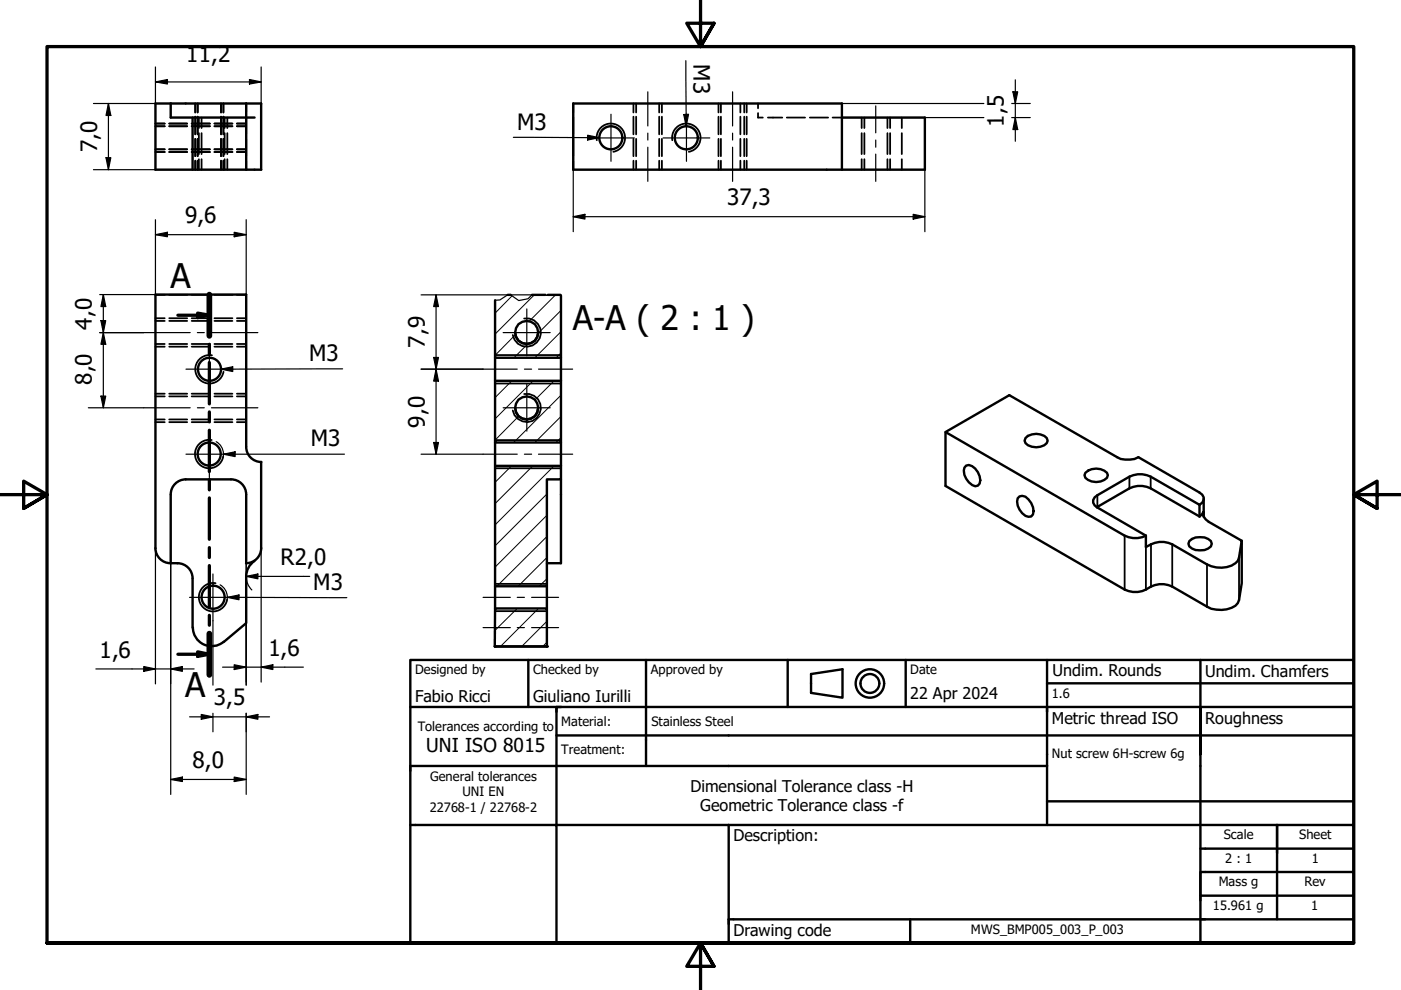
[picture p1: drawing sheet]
<svg xmlns="http://www.w3.org/2000/svg" width="297mm" height="210mm" viewBox="0 0 297 210" stroke-linecap="round" stroke-linejoin="round" font-family="sans-serif">
<!-- layer: Hatch (ISO) -->
<g fill="none" stroke="#000" stroke-width=".21">
<path d="M108.6 62.7l-3.6 3.7M109.3 71l-4.3 4.3M111.9 72.9l-2.9 3M113.3 62.5l-8.3 8.3M117.8 62.5l-5.6 5.6M118.9 74.8l-1 1.1M118.9 70.3l-5.5 5.6M118.9 65.8l-4.9 4.9M108.5 98.8l-3.5 3.5M108.5 80.7l-3.5 3.6M110 88.2l-5 5.1M113 98.8l-8 8"/>
<path d="M113 80.7l-8 8.1M117.5 80.7l-4.1 4.1M117.5 98.8l-12.5 12.5M118.9 92.8l-1 1M118.9 88.3l-5.5 5.5M118.9 83.8l-10 10M116 118.2l-6.1 6.1M116 113.8l-10.7 10.5M116 109.3l-11 10.9M116 104.7l-11 11M105.2 129l-.2 .3M109.7 129l-4.8 4.7"/>
<path d="M114.2 129l-8.1 8.1M116 122.7l-1.7 1.6M116 136.2l-.9 .9M116 131.7l-5.4 5.4"/>
</g>
<!-- layer: Hidden (ISO) -->
<g fill="none" stroke="#000" stroke-width=".38">
<path d="M33 26.8h1.9M33 31.7h1.9M33 26.2h1.9M33 32.2h1.9M35.9 26.8h3.8M35.9 31.7h3.8M35.9 26.2h3.8M35.9 32.2h3.8M40.6 26.8h3.9M40.6 31.7h3.9M40.6 26.2h3.9M40.6 32.2h3.9"/>
<path d="M41.4 21.9v1.9M41.4 24.7v3.8M41.4 29.4v3.7M41.4 34.1v1.9M41.9 21.9v1.9M41.9 24.7v3.8M41.9 29.4v3.7M41.9 34.1v1.9M42.2 24.9v2.2M42.2 28.2v4.5M42.2 33.8v2.2M42.7 24.9v2.2"/>
<path d="M42.7 28.2v4.5M42.7 33.8v2.2M45.5 26.8h3.8M45.5 31.7h3.8M45.5 26.2h3.8M45.5 32.2h3.8M46.9 21.9v1.9M46.9 24.7v3.8M46.9 29.4v3.7M46.9 34.1v1.9M47.4 21.9v1.9M47.4 24.7v3.8"/>
<path d="M47.4 29.4v3.7M47.4 34.1v1.9M47.6 24.9v2.2M47.6 28.2v4.5M47.6 33.8v2.2M48.2 24.9v2.2M48.2 28.2v4.5M48.2 33.8v2.2M50.2 26.8h2M50.2 31.7h2M50.2 26.2h2M50.2 32.2h2"/>
<path d="M52.2 21.9v1.9M52.2 24.7v3.8M52.2 29.4v3.7M52.2 34.1v1.9M121.5 21.9v1.9M121.5 24.7v3.8M121.5 29.4v3.7M121.5 34.1v1.9M134.3 21.9v1.9M134.3 24.7v3.8M134.3 29.4v3.7M134.3 34.1v1.9"/>
<path d="M134.9 21.9v1.9M134.9 24.7v3.8M134.9 29.4v3.7M134.9 34.1v1.9M139.8 21.9v1.9M139.8 24.7v3.8M139.8 29.4v3.7M139.8 34.1v1.9M140.3 21.9v1.9M140.3 24.7v3.8M140.3 29.4v3.7M140.3 34.1v1.9"/>
<path d="M152.3 21.9v1.9M152.3 24.7v3.8M152.3 29.4v3.7M152.3 34.1v1.9M152.8 21.9v1.9M152.8 24.7v3.8M152.8 29.4v3.7M152.8 34.1v1.9M157 21.9v1.9M157 24.7v3.8M157 29.4v3.7M157 34.1v1.9"/>
<path d="M157.8 21.9v1.9M157.8 24.7v3.8M157.8 29.4v3.7M157.8 34.1v1.9M158.3 21.9v1.9M158.3 24.7v3.8M158.3 29.4v3.7M158.3 34.1v1.9M160.7 24v.9h1M160.7 21.9v1.1M162.8 24.9h3.1M166.8 24.9h3.9"/>
<path d="M171.7 24.9h3.9M176.5 24.9h2M182.7 24.9v2.2M182.7 28.2v4.5M182.7 33.8v2.2M183.3 24.9v2.2M183.3 28.2v4.5M183.3 33.8v2.2M188.2 24.9v2.2M188.2 28.2v4.5M188.2 33.8v2.2M188.7 24.9v2.2"/>
<path d="M188.7 28.2v4.5M188.7 33.8v2.2M191.2 24.9v2.2M191.2 28.2v4.5M191.2 33.8v2.2M33 62.5h1.9M33 68h1.9M33 72.9h1.9M33 67.5h1.9M33 73.5h1.9M35.9 62.5h3.8M35.9 68h3.8"/>
<path d="M35.9 72.9h3.8M35.9 67.5h3.8M35.9 73.5h3.8M40.6 62.5h3.9M40.6 68h3.9M40.6 72.9h3.9M40.6 67.5h3.9M40.6 73.5h3.9M45.5 62.5h3.8M45.5 68h3.8M45.5 72.9h3.8M45.5 67.5h3.8"/>
<path d="M45.5 73.5h3.8M50.2 62.5h2M50.2 68h2M50.2 72.9h2M50.2 67.5h2M50.2 73.5h2M33 84h1.9M33 88.9h1.9M33 83.5h1.9M33 89.5h1.9M35.9 84h3.8M35.9 88.9h3.8"/>
<path d="M35.9 83.5h3.8M35.9 89.5h3.8M40.6 84h3.9M40.6 88.9h3.9M40.6 83.5h3.9M40.6 89.5h3.9M45.5 84h3.8M45.5 88.9h3.8M45.5 83.5h3.8M45.5 89.5h3.8M50.2 84h2M50.2 88.9h2"/>
<path d="M50.2 83.5h2M50.2 89.5h2"/>
</g>
<!-- layer: Visible (ISO) -->
<g fill="none" stroke="#000" stroke-width=".51">
<path d="M36.2 21.9v3h17.8M40.8 24.9v11.1M52.2 21.9h-19.2v14.1h19.2M52.2 21.9h3.2v14.1h-3.2M52.2 21.9v14.1M178.5 24.9h17.6v11.1h-74.6v-14.1h57v14.1M105 75.9v4.8M107.6 62.5h.7M109.2 70.5a2.44 2.44 0 0 0 2.5 2.4 2.44 2.44 0 0 0 2.4-2.4M112.8 62.5h2.8M116.1 62.5h2.7M118.9 62.6v13.3h-13.9v-12.2"/>
<path d="M118.9 75.9v4.8M105 80.7h13.9v13.1h-13.9zM105 98.8h13.9v2.8h-2.9v22.7h-11zM105 93.8v5M109.2 86.5a2.44 2.44 0 0 0 2.5 2.4 2.44 2.44 0 0 0 2.4-2.4M118.9 93.8v5M200.5 91.6l37.9 22a5.1 5.1 0 0 0 4.6 0M204.9 98.7a2.18 2.18 0 0 1 2.4 1.4 2.2 2.2 0 0 1 0 2.9 2.22 2.22 0 0 1-2.4-1.5 2.1 2.1 0 0 1 0-2.8zM217.4 92.9a3.3 3.3 0 0 1 4.5 0l.2 .5a2.21 2.21 0 0 1-2.4 1.4 2.23 2.23 0 0 1-2.5-1.4zM33 116.2a3.2 3.2 0 0 0 3.2 3.2M33 116.2v-53.7h19.2v32.2a3.2 3.2 0 0 0 3.2 3.3v18.2M36.2 104.9v14.5a4.3 4.3 0 0 1 3.7 1 3.2 3.2 0 0 1 .9 2.2"/>
<path d="M36.2 104.8a3.2 3.2 0 0 1 3.2-3.2h9.6a3.2 3.2 0 0 1 3.2 3.2M52.2 104.9v14.5M54 118.9l-1.2 1.2-.6 1.6v10.4l-4.8 4M55.4 116.2a3.2 3.2 0 0 1-3.2 3.2M118.9 101.6v17.8h-2.9M216.2 105.3l.5-.2a3.4 3.4 0 0 1 2.3 4l-.4 .4a2.22 2.22 0 0 1-2.4-1.5 2.1 2.1 0 0 1 0-2.7zM230.1 100.2a3.4 3.4 0 0 1 4.6 0l.2 .5a2.3 2.3 0 0 1-2.5 1.5 2.3 2.3 0 0 1-2.5-1.5zM232.5 107.5l7-4a5.1 5.1 0 0 1 4.5 0l10.3 6M252.2 114.7a3.6 3.6 0 0 1 4.5 0l.2 .6a2.18 2.18 0 0 1-2.5 1.4 2.18 2.18 0 0 1-2.4-1.4zM254.3 107l-10.3-5.9a5.1 5.1 0 0 0-4.5 0l-6.8 3.9a1.38 1.38 0 0 0-1 1.3 1.38 1.38 0 0 0 1 1.3l10.3 6M254.3 109.5l.8-.9a1.93 1.93 0 0 0 1.2 2.1l7 4-.6 3.5a2.99 2.99 0 0 1-2.6 2 6.3 6.3 0 0 1-4.2-.5l-7.4-4.3a5.4 5.4 0 0 0-5.5 .6v-2.4M254.3 107a1.38 1.38 0 0 0 .9-1.3 1.38 1.38 0 0 0-.9-1.3l-12.9-7.5a5.1 5.1 0 0 1-4.5 0l-22.9-13.1-13.5 7.8v11.4l37.9 22a5.2 5.2 0 0 0 5.6-.6 5.1 5.1 0 0 1 4.5 0l7.4 4.2a6.1 6.1 0 0 0 6-.2l.5-.5 .3-.7 .6-3.5v-9"/>
<path d="M254.3 107v2.5M255.2 105.8v3.8M40.8 122.7v10.4M40.9 133a4 4 0 0 0 2.3 3.6 4 4 0 0 0 4.2-.5M104.9 137.1h11.1M105 129h11v8.1h-11.1zM105 124.3v4.7M116 124.3v4.7"/>
<circle cx="129.5" cy="29.2" r="2.44"/>
<circle cx="145.5" cy="29.2" r="2.44"/>
<circle cx="44.4" cy="78.3" r="2.44"/>
<circle cx="111.7" cy="70.5" r="2.45"/>
<circle cx="44.4" cy="96.3" r="2.44"/>
<circle cx="111.7" cy="86.5" r="2.45"/>
<circle cx="45.2" cy="126.6" r="2.44"/>
</g>
<!-- layer: Visible Narrow (ISO) -->
<g fill="none" stroke="#000" stroke-width=".38">
<path d="M126.5 29.7a3 3 0 0 1 2.5-3.5 3 3 0 0 1 3.5 2.5 3 3 0 0 1-2.5 3.5M142.5 29.7a3 3 0 0 1 2.5-3.5 3 3 0 0 1 3.5 2.5 3 3 0 0 1-2.5 3.5M44.9 75.3a3 3 0 0 0-3.5 2.5 3 3 0 0 0 2.5 3.5 3 3 0 0 0 3.5-2.5M105 75.3h13.9M111.1 67.5a3 3 0 0 1 3.5 2.5 3 3 0 0 1-2.4 3.5 3 3 0 0 1-3.5-2.5M44.9 93.3a3 3 0 0 0-3.5 2.4 3 3 0 0 0 2.4 3.5 3 3 0 0 0 3.5-2.4M105 99.3h13.9M105 93.3h13.9M105 81.3h13.9M111.1 83.5a2.99 2.99 0 0 1 3.5 2.4 2.99 2.99 0 0 1-2.4 3.5 2.99 2.99 0 0 1-3.5-2.4M232.7 105v2.5M238.4 113.6v11.4"/>
<path d="M239.5 101.1v2.4M243 116v9M244 101.1v2.4M244 115.4v9M248.5 115.4v9M255.1 108.6v.8M255.9 119.7v8.9M262.7 118.2v9M45.7 123.7a3 3 0 0 0-3.5 2.4 3 3 0 0 0 2.5 3.5 3 3 0 0 0 3.5-2.5M104.9 129.6h11.1M105 123.8h11"/>
</g>
<!-- layer: Break Line (ISO) -->
<path d="M107.6 62.5l-1.6 1.1-1 .1M108.3 62.5l1.7 1.2 2-.4 .8-.8M115.6 62.5l.3 .1 .2-.1M118.8 62.5l.1 .1" fill="none" stroke="#000" stroke-width=".25"/>
<!-- layer: Visible (ISO) -->
<g fill="#000">
<circle cx="104.9" cy="137.1" r=".25"/>
<circle cx="116" cy="137.1" r=".25"/>
</g>
<!-- layer: Section Line (ISO) -->
<g fill="none" stroke="#000" stroke-width=".7">
<path d="M37.7 66.8h6.7M41.9 66.4l2.5 .4-2.5 .5zM44.4 62.5v8.7M44.4 73v2.1M44.4 76.9v8.7M44.4 87.3v2.1M44.4 91.2v8.8M44.4 101.7v2.2M44.4 105.6v8.7M44.4 116.1v2.1M44.4 119.9v8.8M37.7 138.7h6.7"/>
<path d="M41.9 138.2l2.5 .5-2.5 .5zM44.4 130.5v2.1M44.4 134.3v8.8"/>
</g>
<path d="M44.4 62.5v8.7M44.4 134.3v8.8" fill="none" stroke="#000" stroke-width="1.2"/>
<path d="M41.9 66.4l2.5 .4-2.5 .5zM41.9 138.2l2.5 .5-2.5 .5z" fill="#000"/>
<!-- layer: Border (ISO) -->
<path d="M148.5 -.1v10l-2.9-5h5.8l-2.9 5 2.9-5M0 104.9h10l-5-2.9v5.8l5-2.9-5 2.9M297 104.9h-10l5-2.9v5.8l-5-2.9 5 2.9M10 199.9v-190h277v190h-277h277M151.4 204.9l-2.9-5 2.9 5h-5.8l2.9-5v10" fill="none" stroke="#000" stroke-width=".7"/>
<!-- layer: Title (ISO) -->
<g fill="none" stroke="#000" stroke-width=".51">
<path d="M87 139.9h200v60h-200zM112 139.9v10M137 139.9v22.5M167 139.9v10M192 139.9v10M222 139.9v11M254.5 139.9v10M87 149.9h200M118 155.9h169M118 149.9v25h169M119 149.9h-1v1M172 142.9l6.6-1v6l-6.6-1z"/>
<path d="M222 149.9v25M222 144.9h65M254.5 159.9v-10v50M87 174.9h31v25h-49M154.5 174.9v25M222 162.4h-135v1M222 169.9h65M254.5 179.9h32.5M270.8 174.9v20M154.5 194.9h132.5M193 194.9v5M287 189.9h-32.5v1"/>
<path d="M287 184.9h-32.5v5"/>
<circle cx="184.4" cy="144.9" r="3"/>
<circle cx="184.4" cy="144.9" r="2"/>
</g>
<!-- layer: 0 -->
<path d="M88 149.9h50M270.8 174.9h5M154.5 194.9h1M255.8 184.9h4.9" fill="none" stroke="#000" stroke-width=".21"/>
<!-- layer: Centerline (ISO) -->
<g fill="none" stroke="#000" stroke-width=".25">
<path d="M137.4 19.5v7.2M155.3 19.5v7.2M137.4 28.2v1.5M137.4 31.2v7.3M155.3 28.2v1.5M155.3 31.2v7.3M185.7 22.5v5.7M185.7 29.7v1.5M185.7 32.7v5.8M30.5 70.5h9.8M41.8 70.5h1.5M44.8 70.5h9.9"/>
<path d="M102.4 78.3h7.3M111.2 78.3h1.5M114.2 78.3h7.2M30.5 86.5h9.8M41.8 86.5h1.5M44.8 86.5h9.9M102.4 96.3h7.3M111.2 96.3h1.5M114.2 96.3h7.2M102.4 133.1h5.8M102.4 126.7h5.8M109.7 133.1h1.5"/>
<path d="M109.7 126.7h1.5M112.7 133.1h5.7M112.7 126.7h5.7"/>
</g>
<!-- layer: Center Mark (ISO) -->
<g fill="none" stroke="#000" stroke-width=".25">
<path d="M124.6 29.2h9.9M129.5 24.2v10M140.6 29.2h9.9M145.5 24.2v10M39.4 78.3h9.9M44.4 73.3v9.9M106.7 70.5h9.9M111.7 65.5v10M39.4 96.3h9.9M44.4 91.3v10M106.7 86.5h9.9M111.7 81.5v9.9"/>
<path d="M40.2 126.7h10M45.1 121.7v9.9"/>
</g>
<!-- layer: Dimension (ISO) -->
<g fill="none" stroke="#000" stroke-width=".25">
<path d="M33 17.4l2.5-.5v.9zM33 14.2v7.7h-13.2M33 17.4h22.4M52.9 16.9l2.5 .5-2.5 .4zM55.4 14.2v7.7M214.8 19.5h1l-.5 2.4zM215.3 16.9v13M19.8 36h13.2M22.5 33.4h1l-.5 2.6zM23 21.9l.5 2.6h-1zM23 21.9v14.1M121.5 36v13.1"/>
<path d="M178.5 21.9h30.1M178.5 24.9h7.1M185.8 24.9h22.8M196.1 36v13.1M214.5 21.9h3.9M214.5 24.9h3.9M215.3 24.9l.5 2.6h-1zM33 49.8l2.5-.6v1zM33 46.6v15.9h-11.9M33 49.8h19.2M49.7 49.2l2.5 .6-2.5 .4zM52.2 46.6v15.9"/>
<path d="M121.5 45.9l2.5-.5v1.1zM121.5 45.9h74.6M193.6 45.4l2.5 .5-2.5 .6zM21.1 70.5h9.4M21.4 68h1l-.5 2.5zM21.9 70.5l.5 2.5h-1zM21.9 62.5l.5 2.5h-1zM21.9 62.5v24M89.3 78.3h13.1M89.3 62.5h24.9M91.9 75.8h1.1l-.5 2.5zM92.5 62.5l.5 2.5h-1.1z"/>
<path d="M92.5 78.3l.5 2.5h-1.1zM92.5 62.5v33.8M18.7 86.5h11.8M21.4 84h1l-.5 2.5zM89.3 96.3h13.1M91.9 93.8h1.1l-.5 2.5zM33 116.2v28.8M36.2 119.4v49M52.2 119.4v25.9M55.4 116.2v28.4M45.1 131.6v13.7M52.2 122.2l2.5-.5v1z"/>
<path d="M65.7 122.2h-13.5l.3 1.6 .9 1.3M20.3 141.8h20.8M30.5 141.3l2.5 .5-2.5 .5zM36.2 141.8l2.5-.5v1zM40.2 152h16.9M42.7 151.5l2.4 .5-2.4 .5zM45.1 151.2v4M47.2 141.4h17.1M49.7 140.9l2.5 .5-2.5 .6zM52.2 152l2.5-.5v1zM52.2 151.2v17.2M55.4 141.4l2.4-.5v1.1z"/>
<path d="M36.2 165.3l2.5-.5v.9zM36.2 165.3h16M49.7 164.8l2.5 .5-2.5 .4z"/>
</g>
<g fill="#000">
<path d="M33 17.4l2.5-.5v.9zM52.9 16.9l2.5 .5-2.5 .4zM214.8 19.5h1l-.5 2.4zM22.5 33.4h1l-.5 2.6zM23 21.9l.5 2.6h-1zM215.3 24.9l.5 2.6h-1zM33 49.8l2.5-.6v1zM49.7 49.2l2.5 .6-2.5 .4zM121.5 45.9l2.5-.5v1.1zM193.6 45.4l2.5 .5-2.5 .6zM21.4 68h1l-.5 2.5zM21.9 70.5l.5 2.5h-1z"/>
<path d="M21.9 62.5l.5 2.5h-1zM91.9 75.8h1.1l-.5 2.5zM92.5 62.5l.5 2.5h-1.1zM21.4 84h1l-.5 2.5zM91.9 93.8h1.1l-.5 2.5zM92.5 78.3l.5 2.5h-1.1zM52.2 122.2l2.5-.5v1zM30.5 141.3l2.5 .5-2.5 .5zM36.2 141.8l2.5-.5v1zM42.7 151.5l2.4 .5-2.4 .5zM49.7 140.9l2.5 .5-2.5 .6zM52.2 152l2.5-.5v1z"/>
<path d="M55.4 141.4l2.4-.5v1.1zM36.2 165.3l2.5-.5v.9zM49.7 164.8l2.5 .5-2.5 .4z"/>
</g>
<!-- layer: Symbol (ISO) -->
<g fill="none" stroke="#000" stroke-width=".25">
<path d="M145.4 12.9l.1 13.9M108.8 29.1l18.3 .1M124.6 28.7l2.5 .5-2.5 .5zM145 24.3l1-.1-.5 2.6zM46.9 78.3l2.4-.5v1zM72.6 78.2l-25.7 .1M45.8 93.6a3 3 0 0 1 1.6 2.6M47.4 96.4l-.1 .4M47.4 96.3l2.4-.5v1zM47.4 96.3h25.6M46.7 124a3 3 0 0 1 1.5 2.5M48.2 126.7v.4"/>
<path d="M48.2 126.7l2.5-.6v1.1zM48.2 126.7h25.3"/>
</g>
<path d="M124.6 28.7l2.5 .5-2.5 .5zM145 24.3l1-.1-.5 2.6zM46.9 78.3l2.4-.5v1zM47.4 96.3l2.4-.5v1zM48.2 126.7l2.5-.6v1.1z" fill="#000"/>
<g font-size="7.2">
<text x="36.1" y="61.1">A</text>
<text x="121.5" y="69.9">A-A ( 2 : 1 )</text>
<text x="39.2" y="147.8">A</text>
</g>
<g font-size="4.8">
<text x="39.5" y="13.2">11,2</text>
<text x="147" y="13.6" transform="rotate(90 147 13.6)">M3</text>
<text x="109.7" y="27.5">M3</text>
<text x="212.9" y="26.8" transform="rotate(-90 212.9 26.8)">1,5</text>
<text x="20.6" y="32.3" transform="rotate(-90 20.6 32.3)">7,0</text>
<text x="39.2" y="47.3">9,6</text>
<text x="154.2" y="43.5">37,3</text>
<text x="19.5" y="69.9" transform="rotate(-90 19.5 69.9)">4,0</text>
<text x="65.5" y="76.6">M3</text>
<text x="90" y="73.8" transform="rotate(-90 90 73.8)">7,9</text>
<text x="19.5" y="81.6" transform="rotate(-90 19.5 81.6)">8,0</text>
<text x="65.9" y="94.7">M3</text>
<text x="90" y="90.6" transform="rotate(-90 90 90.6)">9,0</text>
<text x="59.5" y="119.8">R2,0</text>
<text x="66.4" y="125.1">M3</text>
<text x="21.1" y="139.4">1,6</text>
<text x="56.9" y="139">1,6</text>
<text x="45.3" y="149.6">3,5</text>
<text x="40.8" y="162.8">8,0</text>
</g>
<text font-size="4.1" x="90.4" y="159.5">UNI ISO 8015</text>
<g font-size="3.4">
<text x="223.1" y="143.4">Undim. Rounds</text>
<text x="255.5" y="143.5">Undim. Chamfers</text>
<text x="88" y="148.9">Fabio Ricci</text>
<text x="113" y="148.9">Giuliano Iurilli</text>
<text x="193" y="148.2">22 Apr 2024</text>
<text x="223" y="153.5">Metric thread ISO</text>
<text x="255.5" y="153.5">Roughness</text>
<text x="146.4" y="167.9">Dimensional Tolerance class -H</text>
<text x="148.5" y="172">Geometric Tolerance class -f</text>
<text x="155.5" y="178.4">Description:</text>
<text x="155.5" y="198.5">Drawing code</text>
</g>
<g font-size="2.7">
<text x="88" y="143">Designed by</text>
<text x="113" y="143">Checked by</text>
<text x="138" y="143">Approved by</text>
<text x="193" y="142.9">Date</text>
<text x="223" y="147.9">1.6</text>
<text x="88.6" y="155">Tolerances according to</text>
<text x="119" y="154">Material:</text>
<text x="138.1" y="154">Stainless Steel</text>
<text x="119" y="159.9">Treatment:</text>
<text x="223" y="160.8">Nut screw 6H-screw 6g</text>
<text x="91.2" y="165.5">General tolerances</text>
<text x="91.1" y="172.1">22768-1 / 22768-2</text>
<text x="98" y="168.8">UNI EN</text>
<text x="259.5" y="178">Scale</text>
<text x="275.5" y="178">Sheet</text>
<text x="259.8" y="182.9">2 : 1</text>
<text x="278.1" y="182.9">1</text>
<text x="258.4" y="187.9">Mass g</text>
<text x="276.6" y="187.9">Rev</text>
<text x="205.9" y="198">MWS_BMP005_003_P_003</text>
<text x="257.2" y="192.9">15.961 g</text>
<text x="278" y="192.9">1</text>
</g>
</svg>
